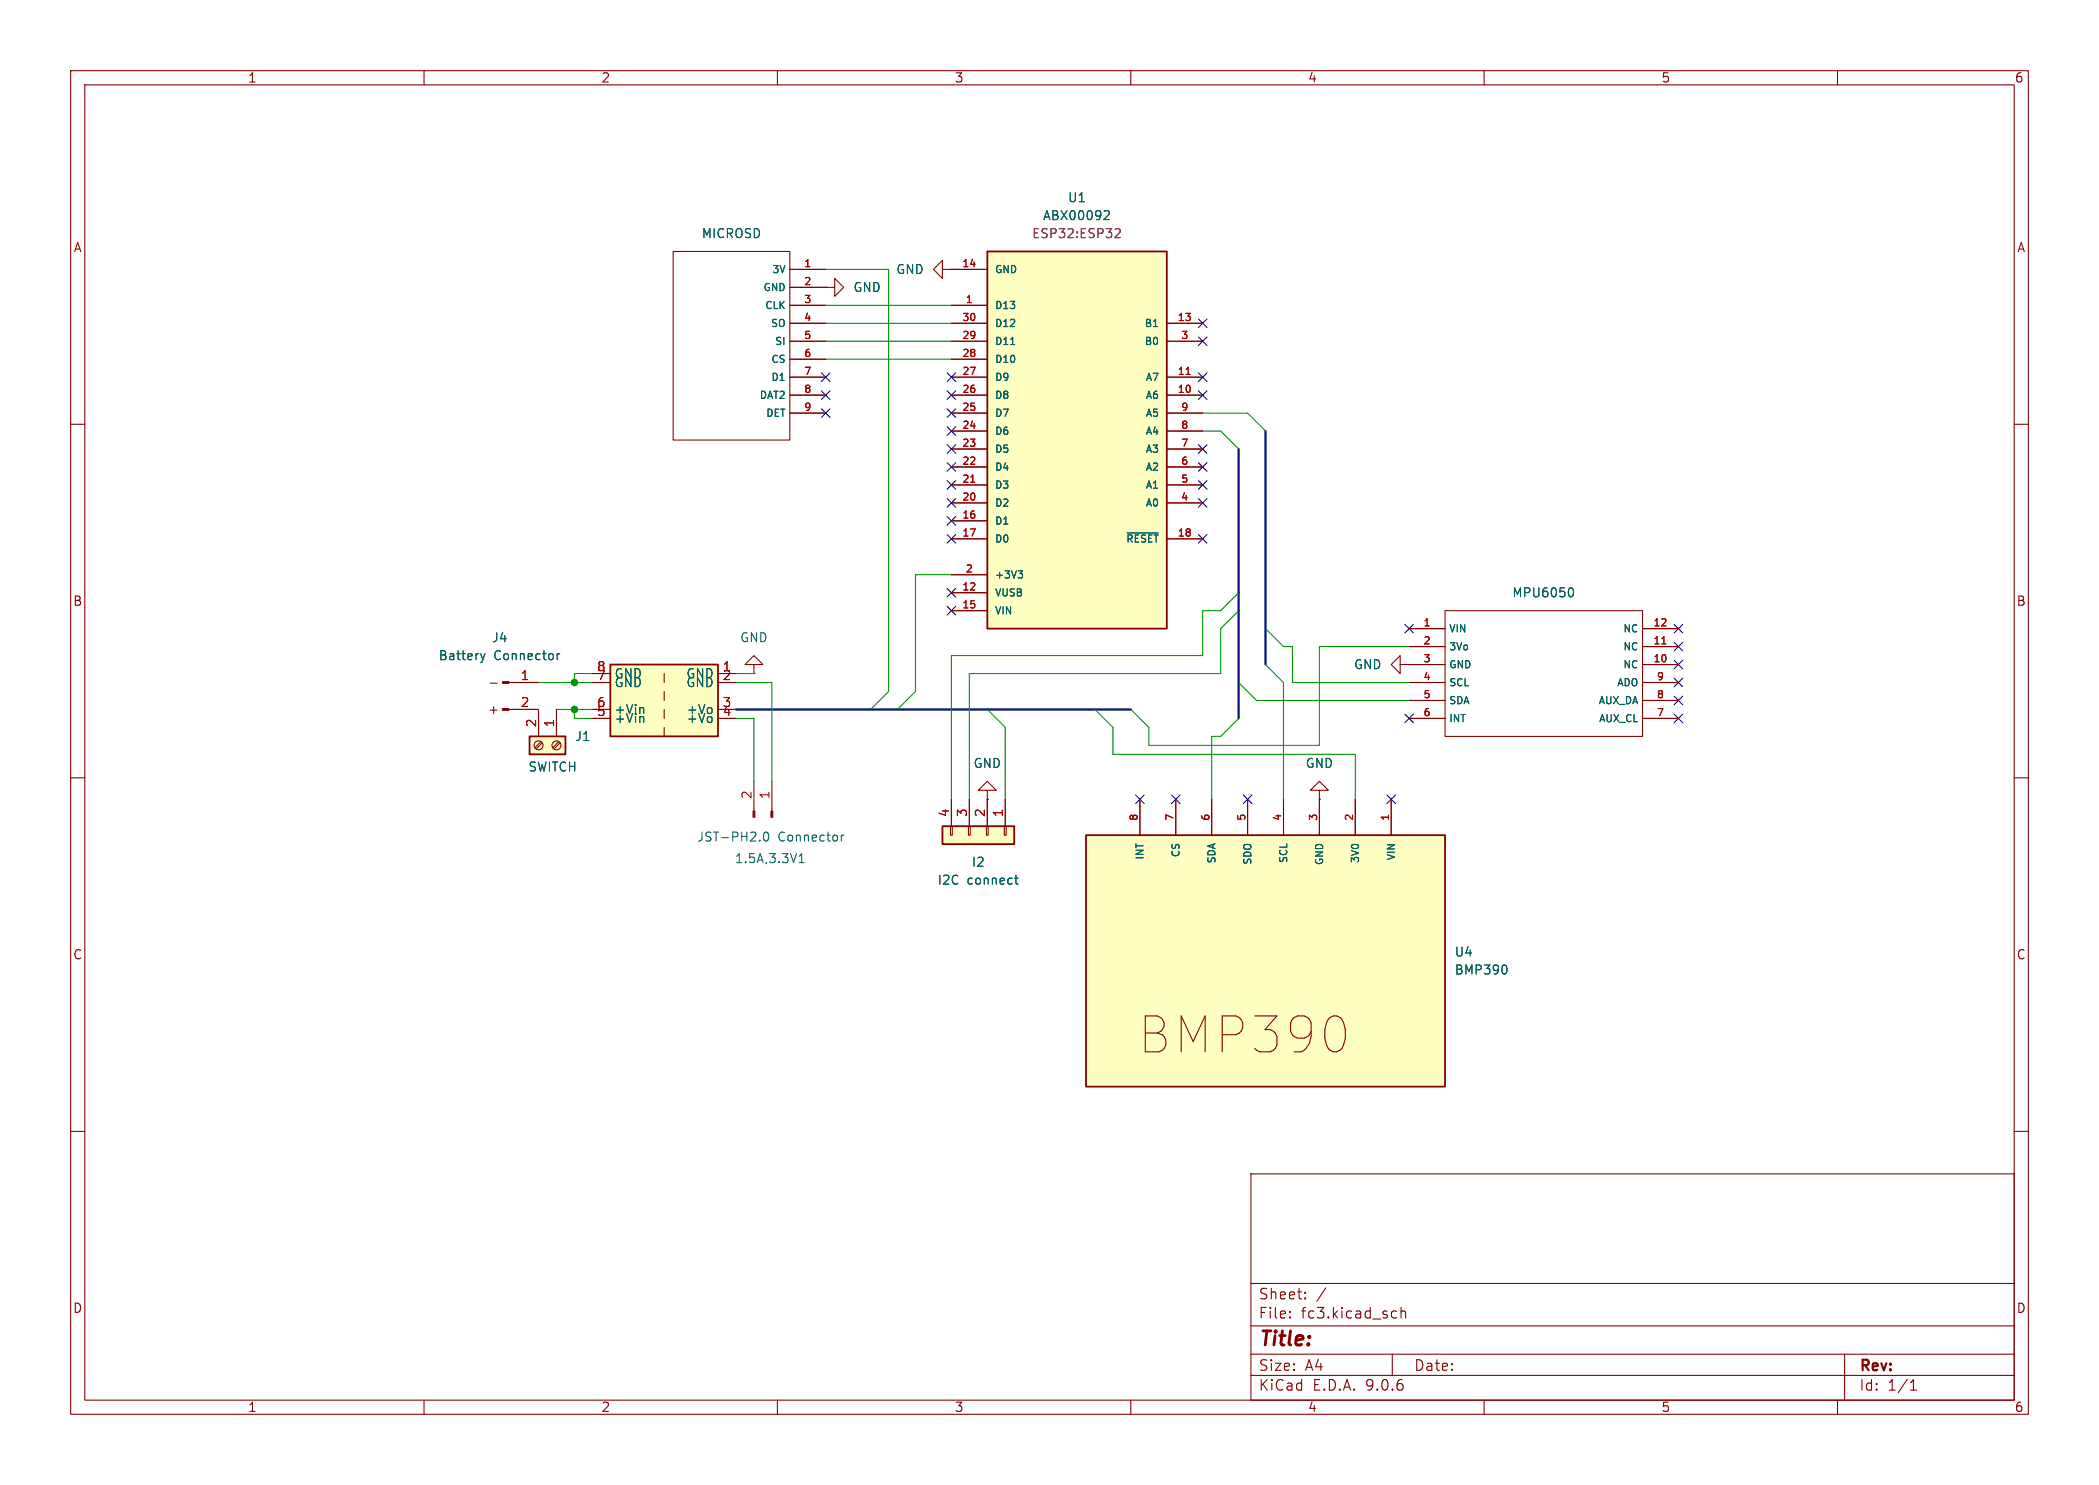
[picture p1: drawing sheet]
<svg xmlns="http://www.w3.org/2000/svg" width="297mm" height="210mm" viewBox="0 0 297 210" stroke-linecap="round" stroke-linejoin="round" font-family="sans-serif">
<g fill="none" stroke="#840000" stroke-width=".15">
<path d="M10 10h277v190h-277zM12 12h273v186h-273zM60 10v2M110 10v2M160 10v2M210 10v2M260 10v2M116.8 40.6h1.3v-1.2l1.3 1.2-1.3 1.3v-1.3M116.8 40.6h.1M10 60h2M285 60h2M10 110h2"/>
<path d="M285 110h2M10 160h2M177 166h108v32h-108zM285 160h2M60 198v2M110 198v2M160 198v2M177 194.5h108M177 191.5h108M177 187.5h108M177 181.5h108M182.5 186.3h.1l-.1 .1"/>
<path d="M182.5 186.3v.1M182.5 185.5v.1M182.5 185.5h.1l-.1 .1M184.7 183.6v.1M184.7 183.6h-.1l.1 .1M184.7 182.8v.1M184.7 182.8h-.1l.1 .1M187.6 182.1l-1.3 2M197 191.5v3M197.2 185.4l.4 .1M197.6 186.3l-.4 .1M198.2 185.5a.37 .37 0 0 1 .7 .1v.8"/>
<path d="M198.2 184.9v1.5M210 198v2M260 198v2M261 191.5v6.5M270.3 196.6h.9M270.3 195.5l.4-.4v1.5"/>
</g>
<path d="M74.9 104.1h5.1v2.6h-5.1z" fill="#ffffc2"/>
<path d="M74.9 104.1h5.1v2.6h-5.1z" fill="none" stroke="#840000" stroke-width=".25"/>
<g fill="none" stroke="#840000" stroke-width=".15">
<path d="M106.7 94h1.2l-1.2-1.3-1.3 1.3h1.3v1.3M106.7 95.3h.1M76.2 100.3v3.8M76.5 104.9l-.8 .8M76.7 105.1l-.8 .8M78.7 100.3v3.8M79.1 104.9l-.9 .8M79.2 105.1l-.8 .8"/>
<circle cx="76.2" cy="105.4" r=".63"/>
<circle cx="78.7" cy="105.4" r=".63"/>
</g>
<path d="M139.7 35.6h25.4v53.3h-25.4z" fill="#ffffc2"/>
<path d="M139.7 35.6h25.4v53.3h-25.4z" fill="none" stroke="#840000" stroke-width=".25"/>
<g fill="none" stroke="#840000" stroke-width=".15">
<path d="M95.2 35.6h16.6v26.6h-16.6zM111.8 38.1h5M133.3 38.1v-1.3l-1.2 1.3 1.2 1.3v-1.3h1.3M134.6 38.1h.1M134.6 38.1h5.1M111.8 58.4h5M111.8 55.9h5M111.8 53.3h5M111.8 48.3h5M111.8 45.7h5M111.8 50.8h5M111.8 43.2h5"/>
<path d="M111.8 40.6h5M134.6 58.4h5.1M134.6 55.9h5.1M134.6 53.3h5.1M134.6 48.3h5.1M134.6 45.7h5.1M134.6 50.8h5.1M134.6 43.2h5.1M165.1 58.4h5.1M165.1 55.9h5.1M165.1 53.3h5.1M165.1 48.3h5.1"/>
<path d="M165.1 45.7h5.1M134.6 76.2h5.1M134.6 71.1h5.1M134.6 68.6h5.1M134.6 66h5.1M134.6 63.5h5.1M134.6 61h5.1M134.6 73.7h5.1M165.1 76.2h5.1M165.1 71.1h5.1M165.1 68.6h5.1M165.1 66h5.1"/>
<path d="M165.1 63.5h5.1M165.1 61h5.1M134.6 86.4h5.1M134.6 83.8h5.1M134.6 81.3h5.1"/>
</g>
<path d="M156.4 29.8h.4l.2 .4-.1 .1-.7 .8h.8M143 48.7h.6M159.5 75.4h4.4M144.1 80.7h.6l-.4 .4M144.5 81.1l.2 .2v.2l-.2 .2" fill="none" stroke="#006464" stroke-width=".15"/>
<path d="M167.8 53h.6M137.4 68.2h.5" fill="none" stroke="#a90000" stroke-width=".15"/>
<path d="M158 32.3l.4 .1 .1 .3-.1 .2-.7 .7h.8" fill="none" stroke="#840084" stroke-width=".15"/>
<path d="M133.3 116.8h10.2v2.6h-10.2z" fill="#ffffc2"/>
<path d="M133.3 116.8h10.2v2.6h-10.2z" fill="none" stroke="#840000" stroke-width=".25"/>
<path d="M134.5 116.8h.2v1.3h-.2zM134.6 113v3.8M137 116.8h.3v1.3h-.3zM137.2 113v3.8M139.6 116.8h.2v1.3h-.2zM139.7 111.8h1.3l-1.3-1.3-1.3 1.3h1.3v1.2M139.7 113h.1M139.7 113v3.8M142.1 116.8h.3v1.3h-.3zM142.2 113v3.8" fill="none" stroke="#840000" stroke-width=".15"/>
<path d="M143.6 124.2h.5M143.8 123.8v1.1v.1h.3" fill="none" stroke="#006464" stroke-width=".15"/>
<path d="M153.7 118.1h50.8v35.6h-50.8z" fill="#ffffc2"/>
<path d="M153.7 118.1h50.8v35.6h-50.8z" fill="none" stroke="#840000" stroke-width=".25"/>
<g fill="none" stroke="#840000" stroke-width=".15">
<path d="M69.4 96.6h.9M72 96.5h4.2M198.1 94v-1.3l-1.3 1.3 1.3 1.3v-1.3h1.3M199.4 94h.1M199.4 99.1h5.1M199.4 96.5h5.1M199.4 94h5.1M199.4 91.4h5.1M199.4 88.9h5.1M204.5 86.4h27.9v17.7h-27.9zM232.4 99.1h5.1M232.4 96.5h5.1"/>
<path d="M232.4 94h5.1M232.4 91.4h5.1M232.4 88.9h5.1M69.4 100.4h.9M72 100.3h4.2M161.3 113v5.1M166.4 113v5.1M171.4 113v5.1M176.5 113v5.1M181.6 113v5.1M186.7 111.8h1.3l-1.3-1.3-1.3 1.3h1.3v1.2M186.7 113h.1"/>
<path d="M186.7 113v5.1M191.8 113v5.1M196.8 113v5.1M199.4 101.6h5.1M232.4 101.6h5.1"/>
</g>
<path d="M68 92.4l.3 .9M68.3 93.3l-.2 .4M68.6 92.4l-.3 .9M78.8 92.4v.9M79.2 92.4l-.2 .1-.2 .2M222.2 83.1a.69 .69 0 0 1 .3 1.2l-.3 .1M213 136.5l.2 .5v.3l-.2 .4" fill="none" stroke="#006464" stroke-width=".15"/>
<path d="M235.1 91.1h.6" fill="none" stroke="#a90000" stroke-width=".15"/>
<g fill="#840000" stroke="#840000" stroke-width=".15">
<path d="M71.1 100.2h.9v.3h-.9z"/>
<path d="M71.1 96.4h.9v.2h-.9z"/>
</g>
<path d="M86.4 94h15.2v10.1h-15.2z" fill="#ffffc2"/>
<path d="M86.4 94h15.2v10.1h-15.2z" fill="none" stroke="#840000" stroke-width=".25"/>
<g fill="none" stroke="#840000" stroke-width=".15">
<path d="M111.8 38.1h5M134.6 38.1h.1M134.6 38.1h5.1M111.8 58.4h5M111.8 55.9h5M111.8 53.3h5M111.8 48.3h5M111.8 45.7h5M111.8 50.8h5M111.8 43.2h5M111.8 40.6h5M116.8 40.6h.1"/>
<path d="M134.6 58.4h5.1M134.6 55.9h5.1M134.6 53.3h5.1M134.6 48.3h5.1M134.6 45.7h5.1M134.6 50.8h5.1M134.6 43.2h5.1M165.1 58.4h5.1M165.1 55.9h5.1M165.1 53.3h5.1M165.1 48.3h5.1M165.1 45.7h5.1"/>
<path d="M134.6 76.2h5.1M134.6 71.1h5.1M134.6 68.6h5.1M134.6 66h5.1M134.6 63.5h5.1M134.6 61h5.1M134.6 73.7h5.1M165.1 76.2h5.1M165.1 71.1h5.1M165.1 68.6h5.1M165.1 66h5.1M165.1 63.5h5.1"/>
<path d="M165.1 61h5.1M72.4 96.5h3.8M83.8 96.5h2.6M83.8 95.3h2.6M94 95.3v1.2M94 97.8v1.3M101.6 96.5h2.5M101.6 95.3h2.5M134.6 86.4h5.1M134.6 83.8h5.1M134.6 81.3h5.1M199.4 94h.1"/>
<path d="M199.4 96.5h5.1M199.4 99.1h5.1M199.4 94h5.1M199.4 91.4h5.1M199.4 88.9h5.1M232.4 96.5h5.1M232.4 99.1h5.1M232.4 94h5.1M232.4 91.4h5.1M232.4 88.9h5.1M72.4 100.3h3.8v3.8M78.7 100.3v3.8"/>
<path d="M83.8 101.6h2.6M83.8 100.3h2.6M94 100.3v1.3M94 102.9v1.2M101.6 101.6h2.5M101.6 100.3h2.5M106.7 110.5v4.2M109.2 110.5v4.2M134.6 113v3.8M137.2 113v3.8M139.7 113h.1M139.7 113v3.8"/>
<path d="M142.2 113v3.8M161.3 113v5.1M166.4 113v5.1M171.4 113v5.1M176.5 113v5.1M181.6 113v5.1M186.7 113h.1M186.7 113v5.1M191.8 113v5.1M196.8 113v5.1M199.4 101.6h5.1M232.4 101.6h5.1"/>
</g>
<g fill="none" stroke="#006464" stroke-width=".15">
<path d="M156.4 29.8h.4l.2 .4-.1 .1-.7 .8h.8M143 48.7h.6M159.5 75.4h4.4M68 92.4l.3 .9M68.3 93.3l-.2 .4M68.6 92.4l-.3 .9M78.8 92.4v.9M79.2 92.4l-.2 .1-.2 .2M87.8 95.3h.2v.4M87.9 94.6a.58 .58 0 0 0-.6 .2 .58 .58 0 0 0 0 .7M89.3 94.6v1.2l-.8-1.2v1.2M90.5 95.5l.1-.4a.55 .55 0 0 0-.7-.5v1.2"/>
<path d="M97.9 95.3h.2v.4M98 99.9v1M98.1 94.6a.58 .58 0 0 0-.7 .2 .58 .58 0 0 0 0 .7M98.9 99.6l.4 1.3 .4-1.3M99.4 94.6v1.2l-.7-1.2v1.2M100.7 95.5v-.4a.55 .55 0 0 0-.7-.5v1.2M144.1 80.7h.6l-.4 .4M144.5 81.1l.2 .2v.2l-.2 .2M222.2 83.1a.69 .69 0 0 1 .3 1.2l-.3 .1M90.9 101.3l.2 .2v.7M90.9 100.1l.2 .1v.7M97.5 100.4h1"/>
<path d="M100.1 100.7v-.4l.2-.2 .4 .1v.5M108.2 117.8l.1-.1a.69 .69 0 0 1 .3 1.1l-.1 .1a.69 .69 0 0 1-.3-1.1zM119 118.1v.8M119.4 118.1l-.2 .1-.2 .1M113.1 122h.7M113.1 121.1l.3-.4v1.3M143.6 124.2h.5M143.8 123.8v1.1v.1h.3M213 136.5l.2 .5v.3l-.2 .4"/>
</g>
<g fill="#840000" stroke="#840000" stroke-width=".15">
<path d="M106.6 114.7h.2v.9h-.2z"/>
<path d="M109.1 114.7h.2v.9h-.2z"/>
</g>
<path d="M175.3 63.5v38.1M179.1 61v33M104.1 100.3h55.9" fill="none" stroke="#000084" stroke-width=".3"/>
<g fill="none" stroke="#009600" stroke-width=".15">
<path d="M116.8 38.1h8.9v59.7l-2.5 2.5M116.8 43.2h17.8M116.8 50.8h17.8M116.8 48.3h17.8M116.8 45.7h17.8M170.2 58.4h6.3l2.6 2.6M170.2 61h2.5l2.6 2.5M76.2 96.5h7.6M83.8 95.3h-2.5v1.2M104.1 95.3h2.6M104.1 96.5h5.1v14M134.6 81.3h-5.1v16.5l-2.5 2.5"/>
<path d="M175.3 86.4l-2.6 2.5v6.4h-35.5v17.7M175.3 83.8l-2.6 2.6h-2.5v6.3h-35.6v20.3M175.3 96.5l2.5 2.6h21.6M179.1 88.9l2.5 2.5h1.3v5.1h16.5M179.1 94l2.5 2.5v16.5M199.4 91.4h-12.7v14h-24.1v-2.5l-2.6-2.6M78.7 100.3h5.1M81.3 100.3v1.3h2.5M104.1 101.6h2.6v8.9M139.7 100.3l2.5 2.6v10.1M154.9 100.3l2.6 2.6v3.8h34.3v6.3M175.3 101.6l-2.6 2.5h-1.3v8.9"/>
</g>
<g fill="none" stroke="#000084" stroke-width=".15">
<path d="M116.2 57.8l1.2 1.2M116.2 52.7l1.2 1.2M116.2 55.3l1.2 1.2M117.4 57.8l-1.2 1.2M117.4 52.7l-1.2 1.2M117.4 55.3l-1.2 1.2M134 52.7l1.2 1.2M134 57.8l1.2 1.2M134 55.3l1.2 1.2M135.2 52.7l-1.2 1.2M135.2 57.8l-1.2 1.2M135.2 55.3l-1.2 1.2"/>
<path d="M169.6 52.7l1.2 1.2M169.6 55.3l1.2 1.2M169.6 45.1l1.2 1.2M169.6 47.7l1.2 1.2M170.8 47.7l-1.2 1.2M170.8 52.7l-1.2 1.2M170.8 55.3l-1.2 1.2M170.8 45.1l-1.2 1.2M134 62.9l1.2 1.2M134 60.4l1.2 1.2M134 65.4l1.2 1.2M134 70.5l1.2 1.2"/>
<path d="M134 73.1l1.2 1.2M134 68l1.2 1.2M134 75.6l1.2 1.2M135.2 62.9l-1.2 1.2M135.2 60.4l-1.2 1.2M135.2 65.4l-1.2 1.2M135.2 70.5l-1.2 1.2M135.2 73.1l-1.2 1.2M135.2 68l-1.2 1.2M135.2 75.6l-1.2 1.2M169.6 62.9l1.2 1.2M169.6 75.6l1.2 1.2"/>
<path d="M169.6 68l1.2 1.2M169.6 65.4l1.2 1.2M169.6 70.5l1.2 1.2M170.8 62.9l-1.2 1.2M170.8 75.6l-1.2 1.2M170.8 68l-1.2 1.2M170.8 65.4l-1.2 1.2M170.8 70.5l-1.2 1.2M134 83.2l1.2 1.2M134 85.8l1.2 1.2M135.2 83.2l-1.2 1.2M135.2 85.8l-1.2 1.2"/>
<path d="M198.8 88.3l1.2 1.2M200 88.3l-1.2 1.2M236.9 90.8l1.2 1.2M236.9 95.9l1.2 1.2M236.9 98.5l1.2 1.2M236.9 93.4l1.2 1.2M236.9 88.3l1.2 1.2M238.1 90.8l-1.2 1.2M238.1 95.9l-1.2 1.2M238.1 98.5l-1.2 1.2M238.1 93.4l-1.2 1.2M238.1 88.3l-1.2 1.2"/>
<path d="M160.7 112.4l1.2 1.2M161.9 112.4l-1.2 1.2M165.8 112.4l1.2 1.2M167 112.4l-1.2 1.2M175.9 112.4l1.2 1.2M177.1 112.4l-1.2 1.2M196.2 112.4l1.3 1.2M197.5 112.4l-1.3 1.2M198.8 101l1.2 1.2M200 101l-1.2 1.2M236.9 101l1.2 1.2M238.1 101l-1.2 1.2"/>
</g>
<path d="M158 32.3l.4 .1 .1 .3-.1 .2-.7 .7h.8" fill="none" stroke="#840084" stroke-width=".15"/>
<path d="M167.8 53h.6M137.4 68.2h.5M235.1 91.1h.6" fill="none" stroke="#a90000" stroke-width=".15"/>
<g fill="#009600" stroke="#009600" stroke-width=".15">
<circle cx="81.3" cy="96.5" r=".46"/>
<circle cx="81.3" cy="100.3" r=".46"/>
</g>
<text font-size="7.1" fill="#840000" x="161.1" y="149.2">BMP390</text>
<text font-size="2.8" fill="#840000" x="178" y="190.9">Title:</text>
<g font-size="2.1" fill="#840000">
<text x="178" y="184">Sheet:</text>
<text x="178" y="186.7">File:</text>
<text x="184.1" y="186.7">fc3.kicad_sch</text>
<text x="178" y="196.9">KiCad</text>
<text x="178" y="194.1">Size:</text>
<text x="184.7" y="194.1">A4</text>
<text x="185.7" y="196.9">E.D.A.</text>
<text x="193.3" y="196.9">9.0.6</text>
<text x="200" y="194.1">Date:</text>
<text x="263" y="194.3">Rev:</text>
<text x="263" y="196.9">Id:</text>
<text x="267.1" y="196.9">1/1</text>
</g>
<g font-size="1.8" fill="#840000">
<text x="35" y="11.9">1</text>
<text x="85" y="11.9">2</text>
<text x="135" y="11.9">3</text>
<text x="185" y="11.9">4</text>
<text x="235" y="11.9">5</text>
<text x="285" y="11.9">6</text>
<text x="10.3" y="35.9">A</text>
<text x="285.3" y="35.9">A</text>
<text x="10.3" y="85.9">B</text>
<text x="285.3" y="85.9">B</text>
<text x="68.4" y="101.2">+</text>
<text x="10.3" y="135.9">C</text>
<text x="285.3" y="135.9">C</text>
<text x="10.3" y="185.9">D</text>
<text x="285.3" y="185.9">D</text>
<text x="35" y="199.9">1</text>
<text x="85" y="199.9">2</text>
<text x="135" y="199.9">3</text>
<text x="185" y="199.9">4</text>
<text x="235" y="199.9">5</text>
<text x="285" y="199.9">6</text>
</g>
<g font-size="1.8" fill="#006464">
<text x="151" y="28.8">U1</text>
<text x="99.2" y="33.9">MICROSD</text>
<text x="147.5" y="31.3">ABX00092</text>
<text x="120.7" y="41.5">GND</text>
<text x="126.7" y="39">GND</text>
<text x="213.9" y="84.7">MPU6050</text>
<text x="62" y="93.6">Battery</text>
<text x="69.5" y="91">J4</text>
<text x="69.9" y="93.6">Connector</text>
<text x="104.6" y="91">GND</text>
<text x="191.5" y="94.8">GND</text>
<text x="86.9" y="101.2">+Vin</text>
<text x="86.9" y="97.4">GND</text>
<text x="97" y="97.4">GND</text>
<text x="81.3" y="105">J1</text>
<text x="86.9" y="102.5">+Vin</text>
<text x="97.1" y="102.5">+Vo</text>
<text x="74.7" y="109.3">SWITCH</text>
<text x="137.7" y="108.8">GND</text>
<text x="184.7" y="108.8">GND</text>
<text x="98.6" y="119.2">JST-PH2.0</text>
<text x="110.1" y="119.2">Connector</text>
<text x="103.9" y="122.3">1.5A,3.3V1</text>
<text x="132.6" y="125.3">I2C</text>
<text x="136.8" y="125.3">connect</text>
<text x="137.4" y="122.8">I2</text>
<text x="205.7" y="135.5">U4</text>
<text x="205.7" y="138">BMP390</text>
</g>
<text font-size="1.8" fill="#840084" x="145.9" y="33.9">ESP32:ESP32</text>
<g font-size="1.8" fill="#a90000">
<text x="84.4" y="95">8</text>
<text x="102.2" y="95">1</text>
<text x="73.6" y="96.3">1</text>
<text x="73.6" y="100.1">2</text>
<text x="84.4" y="101.3">5</text>
<text x="84.4" y="100.1">6</text>
<text x="84.4" y="96.3">7</text>
<text x="102.2" y="101.3">4</text>
<text x="102.2" y="100.1">3</text>
<text x="102.2" y="96.3">2</text>
<text x="75.9" y="102.9" transform="rotate(-90 75.9 102.9)">2</text>
<text x="78.5" y="102.9" transform="rotate(-90 78.5 102.9)">1</text>
<text x="106.4" y="113.1" transform="rotate(-90 106.4 113.1)">2</text>
<text x="109" y="113.1" transform="rotate(-90 109 113.1)">1</text>
<text x="134.4" y="115.6" transform="rotate(-90 134.4 115.6)">4</text>
<text x="136.9" y="115.6" transform="rotate(-90 136.9 115.6)">3</text>
<text x="139.4" y="115.6" transform="rotate(-90 139.4 115.6)">2</text>
<text x="142" y="115.6" transform="rotate(-90 142 115.6)">1</text>
</g>
<g font-size="1.4" fill="#006464">
<text x="107.9" y="41.4">GND</text>
<text x="109.2" y="38.8">3V</text>
<text x="140.7" y="38.8">GND</text>
<text x="108.1" y="43.9">CLK</text>
<text x="109" y="46.5">SO</text>
<text x="140.7" y="46.5">D12</text>
<text x="140.7" y="43.9">D13</text>
<text x="161.8" y="46.5">B1</text>
<text x="109" y="51.5">CS</text>
<text x="109.5" y="49">SI</text>
<text x="140.7" y="51.5">D10</text>
<text x="140.7" y="49">D11</text>
<text x="161.8" y="49">B0</text>
<text x="107.4" y="56.6">DAT2</text>
<text x="108.3" y="59.2">DET</text>
<text x="109" y="54.1">D1</text>
<text x="140.7" y="59.2">D7</text>
<text x="140.7" y="56.6">D8</text>
<text x="140.7" y="54.1">D9</text>
<text x="162" y="59.2">A5</text>
<text x="162" y="56.6">A6</text>
<text x="162" y="54.1">A7</text>
<text x="140.7" y="64.2">D5</text>
<text x="140.7" y="61.7">D6</text>
<text x="162" y="64.2">A3</text>
<text x="162" y="61.7">A4</text>
<text x="140.7" y="71.9">D2</text>
<text x="140.7" y="69.3">D3</text>
<text x="140.7" y="66.8">D4</text>
<text x="162" y="71.9">A0</text>
<text x="162" y="69.3">A1</text>
<text x="162" y="66.8">A2</text>
<text x="140.7" y="76.9">D0</text>
<text x="140.7" y="74.4">D1</text>
<text x="159.2" y="76.9">~{RESET}</text>
<text x="140.7" y="82">+3V3</text>
<text x="140.7" y="87.1">VIN</text>
<text x="140.7" y="84.6">VUSB</text>
<text x="205" y="89.6">VIN</text>
<text x="229.6" y="89.6">NC</text>
<text x="205" y="94.7">GND</text>
<text x="205" y="92.2">3Vo</text>
<text x="229.6" y="94.7">NC</text>
<text x="229.6" y="92.2">NC</text>
<text x="205" y="99.8">SDA</text>
<text x="205" y="97.3">SCL</text>
<text x="226.1" y="99.8">AUX_DA</text>
<text x="228.7" y="97.3">ADO</text>
<text x="205" y="102.3">INT</text>
<text x="226.1" y="102.3">AUX_CL</text>
<text x="162" y="121.7" transform="rotate(-90 162 121.7)">INT</text>
<text x="167.1" y="121.4" transform="rotate(-90 167.1 121.4)">CS</text>
<text x="172.2" y="122.2" transform="rotate(-90 172.2 122.2)">SDA</text>
<text x="177.3" y="122.4" transform="rotate(-90 177.3 122.4)">SDO</text>
<text x="182.3" y="122.2" transform="rotate(-90 182.3 122.2)">SCL</text>
<text x="187.4" y="122.5" transform="rotate(-90 187.4 122.5)">GND</text>
<text x="192.5" y="122.2" transform="rotate(-90 192.5 122.2)">3V0</text>
<text x="197.6" y="121.8" transform="rotate(-90 197.6 121.8)">VIN</text>
</g>
<g font-size="1.4" fill="#a90000">
<text x="113.7" y="37.8">1</text>
<text x="113.7" y="40.4">2</text>
<text x="136.1" y="37.8">14</text>
<text x="113.7" y="42.9">3</text>
<text x="113.7" y="45.5">4</text>
<text x="136.1" y="45.5">30</text>
<text x="136.5" y="42.9">1</text>
<text x="166.5" y="45.5">13</text>
<text x="113.7" y="48">5</text>
<text x="113.7" y="50.5">6</text>
<text x="113.7" y="53.1">7</text>
<text x="136.1" y="53.1">27</text>
<text x="136.1" y="50.5">28</text>
<text x="136.1" y="48">29</text>
<text x="166.5" y="53.1">11</text>
<text x="167" y="48">3</text>
<text x="113.7" y="55.6">8</text>
<text x="113.7" y="58.2">9</text>
<text x="136.1" y="58.2">25</text>
<text x="136.1" y="55.6">26</text>
<text x="166.5" y="55.6">10</text>
<text x="167" y="58.2">9</text>
<text x="136.1" y="65.8">22</text>
<text x="136.1" y="63.2">23</text>
<text x="136.1" y="60.7">24</text>
<text x="167" y="65.8">6</text>
<text x="167" y="63.2">7</text>
<text x="167" y="60.7">8</text>
<text x="136.1" y="70.9">20</text>
<text x="136.1" y="68.3">21</text>
<text x="167" y="70.9">4</text>
<text x="167" y="68.3">5</text>
<text x="136.1" y="75.9">17</text>
<text x="136.1" y="73.4">16</text>
<text x="166.5" y="75.9">18</text>
<text x="136.1" y="83.6">12</text>
<text x="136.5" y="81">2</text>
<text x="136.1" y="86.1">15</text>
<text x="201.3" y="88.6">1</text>
<text x="233.9" y="88.6">12</text>
<text x="201.3" y="93.7">3</text>
<text x="201.3" y="91.2">2</text>
<text x="233.9" y="93.7">10</text>
<text x="233.9" y="91.2">11</text>
<text x="201.3" y="101.3">6</text>
<text x="201.3" y="98.8">5</text>
<text x="201.3" y="96.3">4</text>
<text x="234.3" y="101.3">7</text>
<text x="234.3" y="98.8">8</text>
<text x="234.3" y="96.3">9</text>
<text x="161" y="116.2" transform="rotate(-90 161 116.2)">8</text>
<text x="166.1" y="116.2" transform="rotate(-90 166.1 116.2)">7</text>
<text x="171.2" y="116.2" transform="rotate(-90 171.2 116.2)">6</text>
<text x="176.3" y="116.2" transform="rotate(-90 176.3 116.2)">5</text>
<text x="181.4" y="116.2" transform="rotate(-90 181.4 116.2)">4</text>
<text x="186.4" y="116.2" transform="rotate(-90 186.4 116.2)">3</text>
<text x="191.5" y="116.2" transform="rotate(-90 191.5 116.2)">2</text>
<text x="196.6" y="116.2" transform="rotate(-90 196.6 116.2)">1</text>
</g>
</svg>
